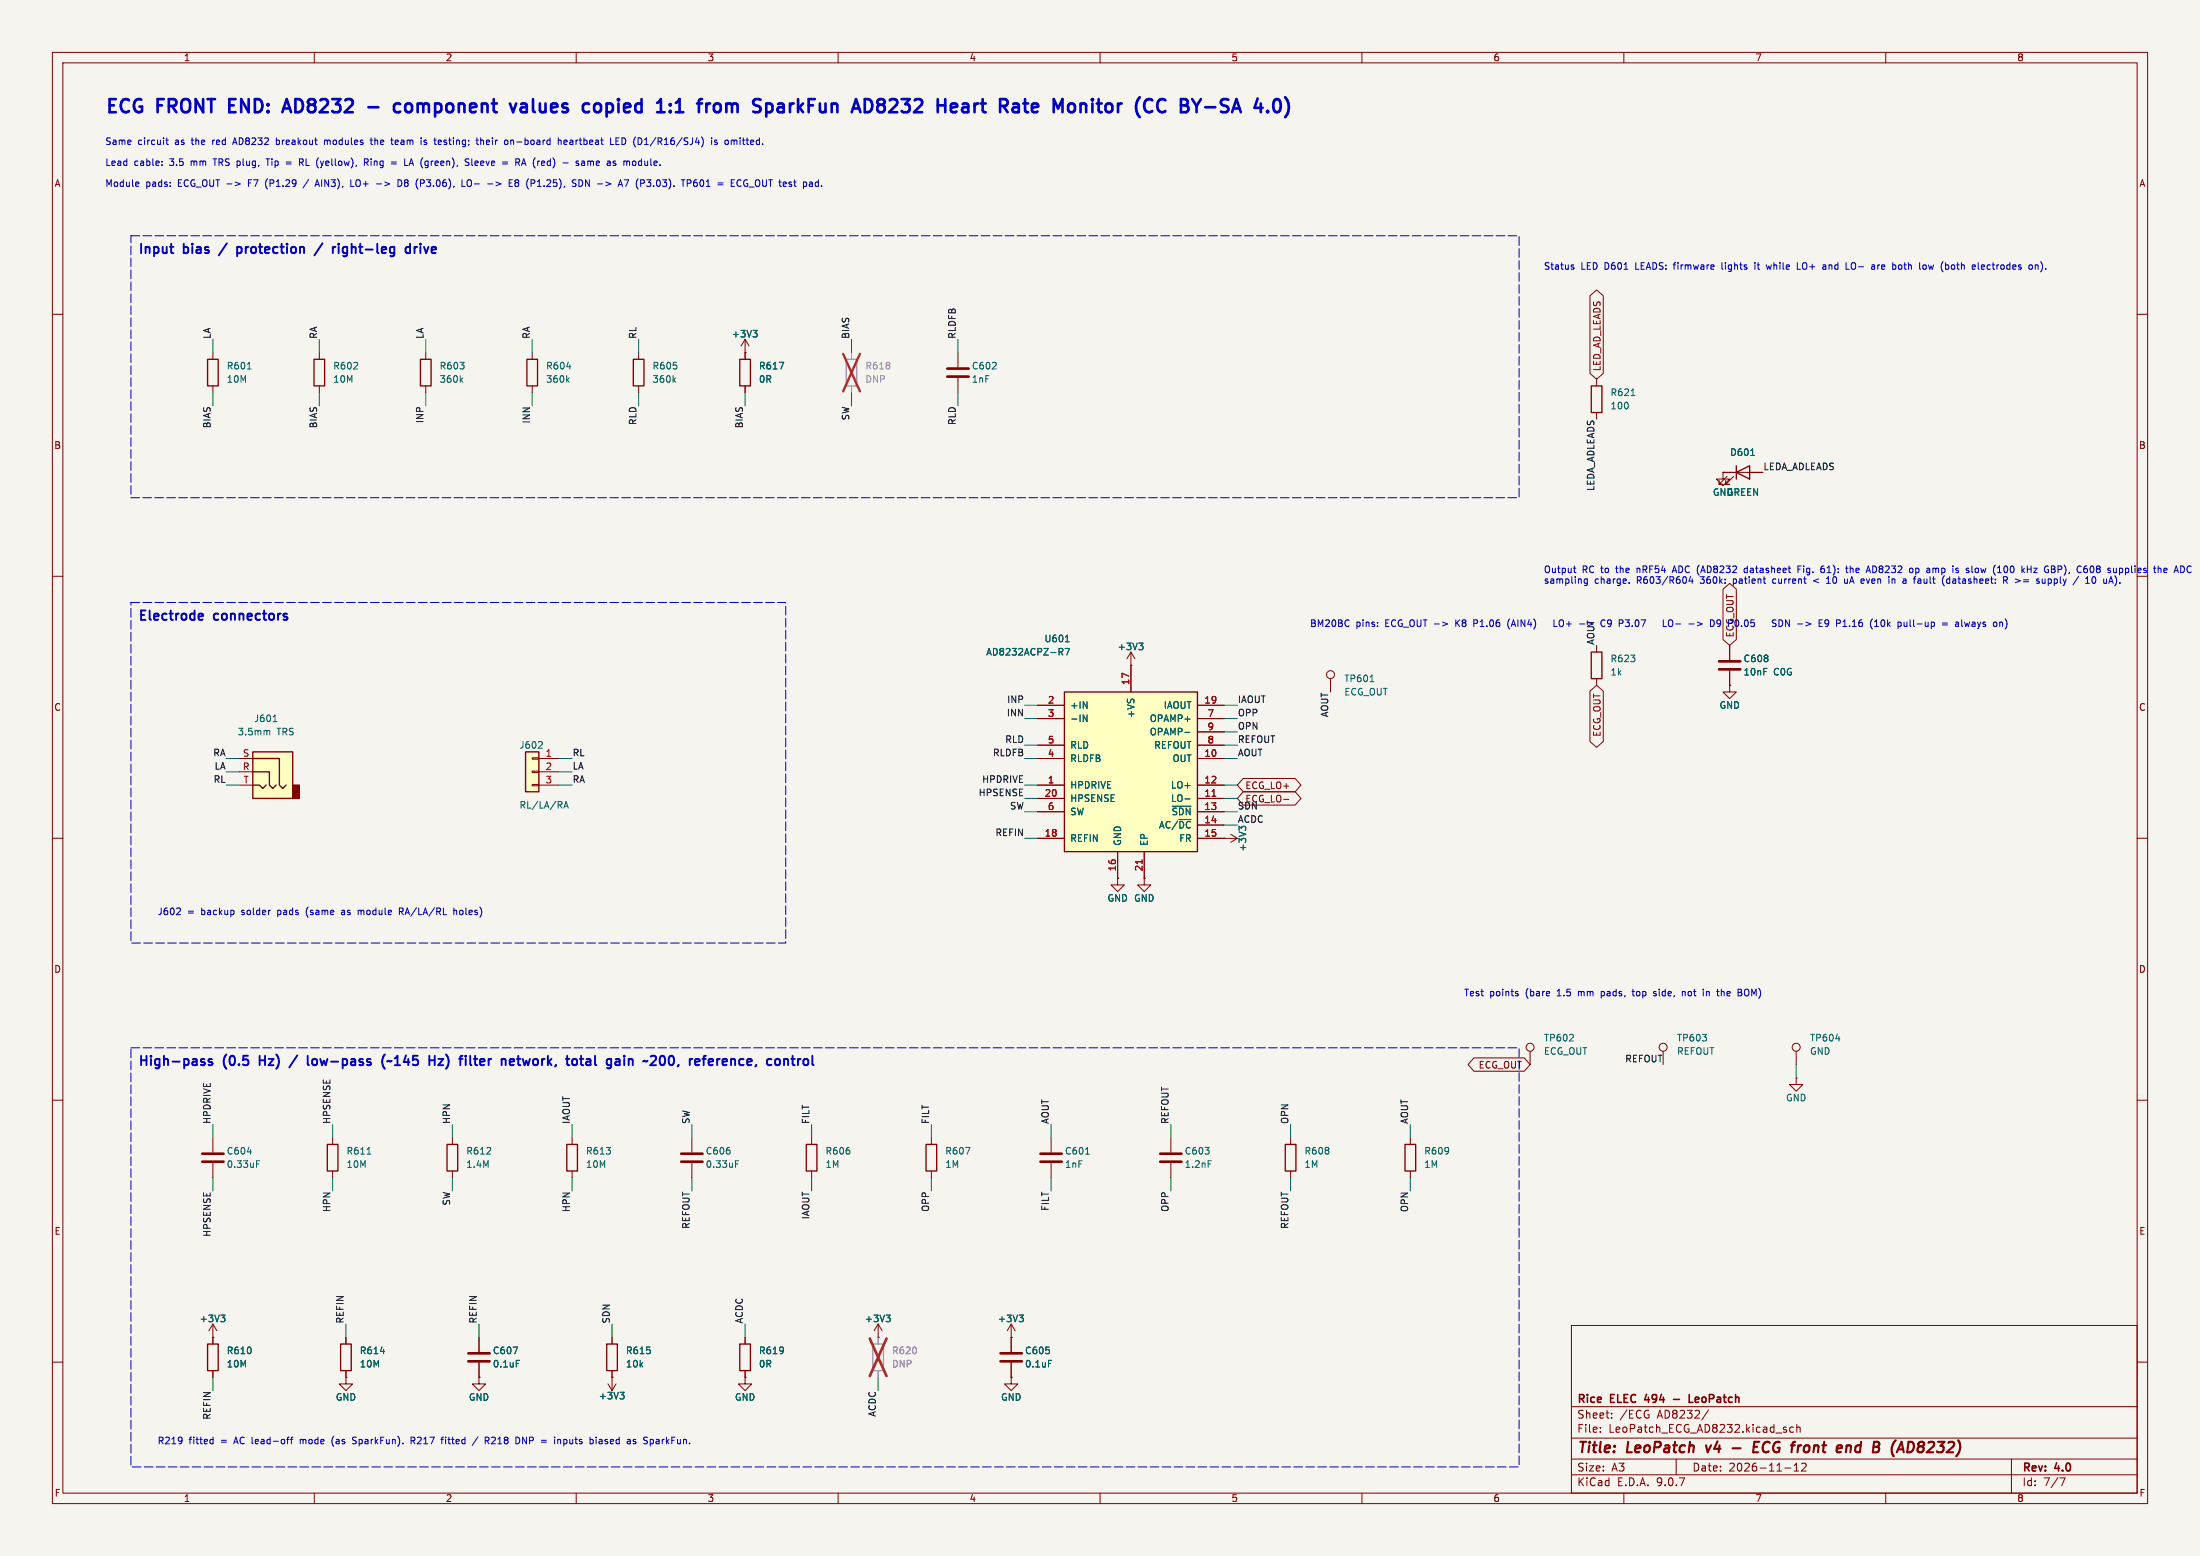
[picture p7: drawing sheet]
<svg xmlns="http://www.w3.org/2000/svg" width="420mm" height="297mm" viewBox="0 0 420 297" stroke-linecap="round" stroke-linejoin="round" font-family="sans-serif">
<path d="M0 0h420v297h-420z" fill="#f5f4ef" stroke="#f5f4ef" stroke-width=".19"/>
<g fill="none" stroke="#840000" stroke-width=".19">
<path d="M10 10h400v277h-400zM12 12h396v273h-396zM60 10v2M110 10v2M160 10v2M210 10v2M260 10v2M310 10v2M360 10v2M10 60h2M61 67.3v1.3M61 73.7v1.2"/>
<path d="M81.3 67.3v1.3M81.3 73.7v1.2M101.6 67.3v1.3M101.6 73.7v1.2M121.9 67.3v1.3M121.9 73.7v1.2M142.2 67.3h.1M142.2 64.8v3.8M142.2 73.7v1.2M142.2 64.8l-.7 1.2M142.2 64.8l.8 1.2M304.8 72.4v1.3"/>
<path d="M304.8 78.7v1.3M408 60h2M328.9 90.2v1.2h1.3l-1.3 1.3-1.2-1.3h1.2M328.9 90.2h.1M10 110h2M10 160h2M408 160h2M218.4 167.6v1.3h1.3l-1.3 1.3-1.2-1.3h1.2M218.4 167.6h.1M10 210h2M63.5 217.2v1.2M86.4 217.2v1.2"/>
<path d="M109.2 217.2v1.2M132.1 217.2v2.8M154.9 217.2v1.2M200.7 217.2v2.8M223.5 217.2v2.8M246.4 217.2v1.2M269.2 217.2v1.2M408 210h2M63.5 223.5v1.3M86.4 223.5v1.3M109.2 223.5v1.3M132.1 222v2.8"/>
<path d="M154.9 223.5v1.3M200.7 222v2.8M223.5 222v2.8M246.4 223.5v1.3M269.2 223.5v1.3M116.8 255.3v1.2M167.6 255.3h.1M167.6 252.7l-.7 1.3M167.6 252.7l.8 1.3M167.6 252.7v2.6M193 255.3v2.8M300 253h108v32h-108z"/>
<path d="M10 260h2M116.1 264.2l.7 1.2M116.8 262.9h.1M116.8 261.6v3.8M117.6 264.2l-.8 1.2M142.2 262.9v1.3h1.3l-1.3 1.2-1.2-1.2h1.2M142.2 262.9h.1M193 262.9v1.3h1.3l-1.3 1.2-1.2-1.2h1.2M193 262.9h.1M193 260.1v2.8M300 278.5h108M300 274.5h108"/>
<path d="M300 268.5h108M305.5 273.2v.2M305.5 272.5v.1M307.7 270.5v.2M307.7 269.8v.1M320 278.5v3M326.2 269.1l-1.3 1.9M340.7 272.9l.3 .1 .1 .2-.2 .2h-.3M340.7 272.4l.3 .1M342.4 272.5l-.5-.1-.2 .3 .1 .6h.6M342.5 279.7l.4-.4v1.5M343 272.5l.2-.1 .4 .1 .1 .9"/>
<path d="M343 271.9v1.5M343.9 279.4l.6-.1 .2 .1 .1 .3-.9 1.1h.9M384 278.5v6.5M408 260h2M60 285v2M110 285v2M160 285v2M210 285v2M260 285v2M300 281.5h108M310 285v2M340.7 280.2h1.2"/>
<path d="M342.5 280.8h.9M360 285v2M393.2 282.1h1l-.6 1.5"/>
</g>
<path d="M325.7 275.9l.3 1.3M330.8 276.4h1.5M334.8 276.2h.7M335.9 275.2h-1l-.2 2h.9M344.6 276l-.2 .3-.1 .5 .4 .4M352.8 275.9l.5 .1 .1 .2-.2 1M361.9 274.9a2.35 2.35 0 0 0-.4 3.1" fill="none" stroke="#840000" stroke-width=".4"/>
<path d="M314.3 266.1l-.3 1.1h.9M319.5 267.1h1.1M322.5 266.2v1.5h.7M323.8 266.7l-.2 .2v.6l.2 .2M324.3 267l-.7 .2" fill="none" stroke="#840000" stroke-width=".3"/>
<g fill="none" stroke="#006464" stroke-width=".19">
<path d="M88 72.5l.3 .5M88.3 72.1l-.4 .5M108.2 70h.8M108.3 72.5l.4 .5M108.7 72.1l-.5 .5M128.6 72.5l.4 .5M129 72.1l-.5 .5M143.8 63.1h.7l-.4 .4M144.3 63.5l.2 .3v.3l-.2 .2M148.8 69.2h.8l-.5 1.2M311.4 75.5h.7M70.1 220.3h.7"/>
<path d="M140.4 221.6h.6M140.4 222.2h.4M207.2 220.3h.8M230.6 221.6h.7M169.2 251h.7l-.4 .5M169.7 251.5l.2 .2v.4l-.2 .2M200.2 259.7h.6M118.4 265.8h.7l-.4 .4M118.9 266.2l.2 .3v.3l-.2 .2"/>
</g>
<g fill="none" stroke="#840000" stroke-width=".25">
<path d="M59.9 68.6h2.1v5.1h-2.1zM80.3 68.6h2v5.1h-2zM100.6 68.6h2v5.1h-2zM120.9 68.6h2v5.1h-2zM141.2 68.6h2.1v5.1h-2.1zM303.8 73.7h2v5h-2zM62.5 218.4h2v5.1h-2zM85.3 218.4h2.1v5.1h-2.1zM108.2 218.4h2v5.1h-2zM153.9 218.4h2.1v5.1h-2.1zM245.4 218.4h2v5.1h-2zM268.2 218.4h2.1v5.1h-2.1z"/>
<path d="M115.8 256.5h2.1v5.1h-2.1z"/>
</g>
<path d="M130 220.2h4.1M130 221.7h4.1M198.6 220.2h4.1M198.6 221.7h4.1M221.5 220.2h4.1M221.5 221.7h4.1M191 258.3h4.1M191 259.8h4.1" fill="none" stroke="#840000" stroke-width=".51"/>
<path d="M161.5 68.6h2.1v5.1h-2.1zM166.6 256.5h2.1v5.1h-2.1z" fill="none" stroke="#9c9b98" stroke-width=".25"/>
<path d="M162.6 67.3v1.3M162.6 73.7v1.2M167.6 255.3v1.2M167.6 261.6v1.3" fill="none" stroke="#9c9b98" stroke-width=".19"/>
<path d="M161 67.5l3.2 7.2M164.2 67.5l-3.2 7.2M166 255.5l3.2 7.2M169.2 255.5l-3.2 7.2" fill="none" stroke="#e12e31" stroke-width=".46"/>
<path d="M203.2 132.1h25.4v30.5h-25.4z" fill="#ffffc2"/>
<path d="M39.6 68.6h2.1v5.1h-2.1zM331.5 90.2l2.5-1.3v2.5zM331.5 88.9v2.5M203.2 132.1h25.4v30.5h-25.4zM303.8 124.5h2v5h-2zM176.8 218.4h2v5.1h-2zM65 256.5h2.1v5.1h-2.1zM141.2 256.5h2.1v5.1h-2.1z" fill="none" stroke="#840000" stroke-width=".25"/>
<g fill="none" stroke="#840000" stroke-width=".19">
<path d="M40.6 67.3v1.3M40.6 73.7v1.2M182.9 67.3v2.8M182.9 72.1v2.8M328.9 90.2h7.6M329.7 90.9l-1.5 1.6h.7h-.7v-.8M331 90.9l-1.6 1.6h.8h-.8v-.8M198.1 134.6h5.1M198.1 137.2h5.1M215.9 127h.1M215.9 124.5v7.6M215.9 124.5l-.8 1.2"/>
<path d="M215.9 124.5l.8 1.2M228.6 134.6h5.1M228.6 137.2h5.1M228.6 139.7h5.1M254 129.5v2.6M304.8 123.2v1.3M304.8 129.5v1.3M330.2 130.8v1.3h1.3l-1.3 1.3-1.3-1.3h1.3M330.2 130.8h.1M330.2 123.2v2.8M330.2 128v2.8M198.1 142.2h5.1"/>
<path d="M198.1 144.8h5.1M198.1 149.9h5.1M198.1 152.4h5.1M198.1 154.9h5.1M228.6 142.2h5.1M228.6 144.8h5.1M228.6 149.9h5.1M228.6 152.4h5.1M228.6 154.9h5.1M228.6 157.5h5.1M234.9 159.3l1.3 .7M198.1 160h5.1"/>
<path d="M213.4 167.6v1.3h1.2l-1.2 1.3-1.3-1.3h1.3M213.4 167.6h.1M213.4 162.6v5M218.4 162.6v5M228.6 160h7.6M233.7 160h.1M236.2 160l-1.3 .8M177.8 217.2v1.2M292.1 200.7v2.5M317.5 200.7v2.5M342.9 205.7v1.3h1.3l-1.3 1.3-1.3-1.3h1.3M342.9 205.7h.1"/>
<path d="M342.9 200.7v2.5M177.8 223.5v1.3M66 255.3v1.2M142.2 255.3v1.2M193 255.3h.1M193 252.7l-.7 1.3M193 252.7l.8 1.3M193 252.7v2.6M66 261.6v1.3M91.4 262.9v1.3h1.3l-1.3 1.2-1.2-1.2h1.2M91.4 262.9h.1M142.2 261.6v1.3"/>
<circle cx="254" cy="128.8" r=".76"/>
<circle cx="292.1" cy="199.9" r=".76"/>
<circle cx="317.5" cy="199.9" r=".76"/>
<circle cx="342.9" cy="199.9" r=".76"/>
</g>
<g fill="none" stroke="#006464" stroke-width=".19">
<path d="M47.2 70.4h.7M334.2 86.9h.7M202.5 124.4l.4 .6M202.7 123.8l.2 .2-.1 .3-.1 .1M203.3 123.8h.9l-.6 1.2M203.4 122.5h.7M206.8 133.9l.7 1.3v-1.3M206.8 136.5l.7 1.2v-1.2M217.4 122.8h.8l-.4 .4M218 123.2l.2 .3v.3l-.2 .2M226.2 139.8h1M261.5 130.1h.8"/>
<path d="M223.8 153.9h3.6M226.2 152.5h1M237 158.1l-.5-.4v.8M237.3 157.7l-.3 .3M237.6 157.7l.2 .3M350.4 198.3h.8M184.3 219h.9l-.6 1.3M72.6 258h.8M194.6 251h.7l-.4 .5M195.1 251.5l.2 .2v.4l-.2 .2"/>
</g>
<path d="M231.4 152h.7M218 164.1v.8" fill="none" stroke="#a90000" stroke-width=".19"/>
<path d="M180.8 70.4h4.1M180.8 71.9h4.1M328.2 126.2h4M328.2 127.8h4" fill="none" stroke="#840000" stroke-width=".51"/>
<path d="M48.3 143.5h7.6v8.9h-7.6z" fill="#ffffc2"/>
<path d="M55.9 149.9h1.2v2.5h-1.2z" fill="#840000" stroke="#840000" stroke-width=".25"/>
<path d="M48.3 143.5h7.6v8.9h-7.6zM48.3 147.3h3.1v2.6l.7 .6 .6-.6M48.3 149.9h1.2l.7 .6 .6-.6M48.3 144.8h5v5.1l.7 .6 .6-.6" fill="none" stroke="#840000" stroke-width=".25"/>
<path d="M45.7 144.8h2.6M45.7 147.3h2.6M45.7 149.9h2.6" fill="none" stroke="#840000" stroke-width=".19"/>
<path d="M51.1 139.4l.4 .2v.7M52.1 137.7h.8" fill="none" stroke="#006464" stroke-width=".19"/>
<path d="M100.3 143.5h2.6v7.6h-2.6z" fill="#ffffc2"/>
<path d="M100.3 143.5h2.6v7.6h-2.6zM39.6 256.5h2.1v5.1h-2.1z" fill="none" stroke="#840000" stroke-width=".25"/>
<g fill="none" stroke="#840000" stroke-width=".19">
<path d="M303.5 56.5l1.3-1.2 1.3 1.2v14.8l-1.3 1.1-1.3-1.1zM142.2 67.3h.1M142.2 67.3v1.3M142.2 73.7v1.2M328.9 90.2h.1M328.9 90.2h2.6M334 90.2h2.5M328.9 112.5l1.3-1.2 1.3 1.2v9.6l-1.3 1.1-1.3-1.1zM198.1 134.6h5.1M198.1 137.2h5.1M215.9 127h.1M215.9 127v5.1"/>
<path d="M228.6 134.6h5.1M228.6 137.2h5.1M228.6 139.7h5.1M303.5 131.9l1.3-1.1 1.3 1.1v9.6l-1.3 1.2-1.3-1.2zM330.2 130.8h.1M330.2 123.2v2.8M330.2 128v2.8M101.6 144.7h1.3v.2h-1.3zM101.6 147.2h1.3v.2h-1.3zM101.6 149.7h1.3v.3h-1.3zM102.9 144.8h3.8M102.9 147.3h3.8"/>
<path d="M102.9 149.9h3.8M198.1 144.8h5.1M198.1 149.9h5.1M198.1 142.2h5.1M198.1 152.4h5.1M198.1 154.9h5.1M228.6 144.8h5.1M228.6 149.9h5.1M228.6 142.2h5.1M228.6 152.4h5.1M228.6 154.9h5.1M228.6 157.5h5.1"/>
<path d="M237.3 151.1h10l1.1 1.3-1.1 1.3h-10l-1.1-1.3zM237.3 148.6h10l1.1 1.3-1.1 1.2h-10l-1.1-1.2zM245.1 152.6h.9M198.1 160h5.1M213.4 167.6h.1M213.4 162.6v5M218.4 167.6h.1M218.4 162.6v5M228.6 160h5.1M233.7 160h.1M40.6 217.2v2.8M281.4 201.9h9.6l1.1 1.3-1.1 1.3h-9.6l-1.1-1.3z"/>
<path d="M40.6 222v2.8M40.6 255.3h.1M40.6 252.7v3.8M40.6 252.7l-.7 1.3M40.6 252.7l.8 1.3M66 255.3v1.2M91.4 255.3v2.8M116.8 255.3v1.2M142.2 255.3v1.2M167.6 255.3h.1M193 255.3h.1M193 255.3v2.8"/>
<path d="M40.6 261.6v1.3M66 262.9v1.3h1.3l-1.3 1.2-1.2-1.2h1.2M66 262.9h.1M66 261.6v1.3M91.4 262.9h.1M91.4 260.1v2.8M116.8 262.9h.1M116.8 261.6v1.3M142.2 262.9h.1M142.2 261.6v1.3M193 262.9h.1M193 260.1v2.8"/>
</g>
<g fill="none" stroke="#006464" stroke-width=".19">
<path d="M143.8 63.1h.7l-.4 .4M144.3 63.5l.2 .3v.3l-.2 .2M148.8 69.2h.8l-.5 1.2M334.2 86.9h.7M202.5 124.4l.4 .6M202.7 123.8l.2 .2-.1 .3-.1 .1M203.3 123.8h.9l-.6 1.2M203.4 122.5h.7M206.8 133.9l.7 1.3v-1.3M206.8 136.5l.7 1.2v-1.2M217.4 122.8h.8l-.4 .4M218 123.2l.2 .3v.3l-.2 .2"/>
<path d="M226.2 139.8h1M103.4 141.6l.1 .2v.3l-.8 .7h.8M107.6 154.2l.5-1.2 .4 1.2M107.8 153.9h.6M223.8 153.9h3.6M226.2 152.5h1M237 158.1l-.5-.4v.8M237.3 157.7l-.3 .3M237.6 157.7l.2 .3M47.2 219.9h.8M49 222.2h.4M49 221.6h.6"/>
<path d="M42.2 251h.7l-.4 .5M42.7 251.5l.2 .2v.4l-.2 .2M72.6 258h.8M98 257.1h.8l-.5 1.3M98.6 259.7h.6M169.2 251h.7l-.4 .5M169.7 251.5l.2 .2v.4l-.2 .2M194.6 251h.7l-.4 .5M195.1 251.5l.2 .2v.4l-.2 .2M200.2 259.7h.6M118.4 265.8h.7l-.4 .4M118.9 266.2l.2 .3v.3l-.2 .2"/>
</g>
<path d="M38.6 220.2h4.1M38.6 221.7h4.1M89.4 258.3h4.1M89.4 259.8h4.1" fill="none" stroke="#840000" stroke-width=".51"/>
<g fill="none" stroke="#009600" stroke-width=".19">
<path d="M40.6 64.8v2.5M40.6 74.9v2.6M61 64.8v2.5M61 74.9v2.6M81.3 64.8v2.5M81.3 74.9v2.6M101.6 64.8v2.5M101.6 74.9v2.6M121.9 64.8v2.5M121.9 74.9v2.6M142.2 74.9v2.6M162.6 64.8v2.5"/>
<path d="M162.6 74.9v2.6M182.9 64.8v2.5M182.9 74.9v2.6M195.6 137.2h2.5M195.6 134.6h2.5M233.7 137.2h2.5M233.7 134.6h2.5M233.7 139.7h2.5M43.2 149.9h2.5M43.2 147.3h2.5M43.2 144.8h2.5M106.7 149.9h2.5"/>
<path d="M106.7 147.3h2.5M106.7 144.8h2.5M195.6 149.9h2.5M195.6 142.2h2.5M195.6 154.9h2.5M195.6 152.4h2.5M195.6 144.8h2.5M233.7 149.9h2.5M233.7 142.2h2.5M233.7 154.9h2.5M233.7 152.4h2.5M233.7 144.8h2.5"/>
<path d="M233.7 157.5h2.5M195.6 160h2.5M40.6 214.6v2.6M63.5 214.6v2.6M86.4 214.6v2.6M109.2 214.6v2.6M132.1 214.6v2.6M154.9 214.6v2.6M177.8 214.6v2.6M200.7 214.6v2.6M223.5 214.6v2.6M246.4 214.6v2.6"/>
<path d="M269.2 214.6v2.6M342.9 203.2v2.5M40.6 224.8v2.5M63.5 224.8v2.5M86.4 224.8v2.5M109.2 224.8v2.5M132.1 224.8v2.5M154.9 224.8v2.5M177.8 224.8v2.5M200.7 224.8v2.5M223.5 224.8v2.5M246.4 224.8v2.5"/>
<path d="M269.2 224.8v2.5M66 252.7v2.6M91.4 252.7v2.6M116.8 252.7v2.6M142.2 252.7v2.6M40.6 262.9v2.5M167.6 262.9v2.5"/>
</g>
<g fill="none" stroke="#0000c2" stroke-width=".36">
<path d="M43.3 46.4l-1.5 2.3M45.3 47.1v1.8M45.3 47.2l.5-.1 .3 .4M46.1 48l-.3 .3-.5-.1M61.6 46.4l-1.6 2.3M64.6 46.5v.2M64.6 47.1v1.2M65.5 48.8l.4 .1M65.8 47.1l-.4 .4v.5l.4 .3M78.3 47.2l-.5-.1-.4 .4v.5l.2 .2h.7M78.3 46.5v1.8M79.1 47.1v1.2"/>
<path d="M79.6 47.1l-.3 .1-.2 .3M80.2 46.5v.2M80.2 47.1v1.2M38.2 117.1l.5 .1 .1 .3-.9 .2M38.7 118.2l-.5 .1M40.5 202.2l-.5-.1-.2 .3 .1 .2 .6 .2v.4h-.7M49.6 201.5v1.8M49.6 202.4h1M56.8 201.4l-1.6 2.3M58.7 201.5v1.6l.3 .2M60.4 202.2l-.5-.1-.3 .4v.5l.2 .2h.6M73.5 201.3a2.06 2.06 0 0 0 0 2.7"/>
<path d="M74.8 202.5l-.3 .1-.3-.1-.3 .1M83.7 202.1h.9l-.9 1.2h.9M90.4 202.1h.7M90.7 201.5v1.6l.1 .1 .3 .1M98.7 202.1h.7M98.9 201.5v1.6l.1 .1 .4 .1M99.8 202.1l.3 1.2 .4-.8M111.9 203.1l.2 .2 .6-.1M112 202.2h.6l.1 1.1M112.7 202.5l-.6 .1-.2 .3M120 202.3l.3-.2 .4 .1 .1 1.1M128.2 201.5a1.13 1.13 0 0 1 0 1.8"/>
<path d="M129.5 203.2l-.1 .4M137.2 202.1h.2M137.9 202.7l.9-.2-.1-.3-.5-.1-.3 .3 .1 .8h.7M152.8 202.1l-.3 .1-.2 .3M153.4 202.3l.3-.2 .5 .2 .1 .7-.2 .2-.4 .1-.3-.2zM155.1 201.5v1.6l.2 .2"/>
</g>
<g fill="none" stroke="#0000c2" stroke-width=".19">
<path d="M26.3 34.7l.2 .3-.6 .2M26.4 35.5l-.1 .1M30.9 31.5v.1M30.9 30.8v.1M31.7 26.7h.4M31.8 26.3v1.1l.3 .2M44.5 27.2h.6M44.8 26.3l-.4 1.3M44.9 34.7l1 .4-1 .4M50.8 30.3h.7M50.8 34.5l-.1 .5 .1 .7M51.1 30.3v1.3"/>
<path d="M52.8 27.5l.3 .1M52.8 26.3v1.3M53.1 26.7l-.3 .1M54.6 30.9h1M54.6 31.3h1M57.2 31l.6-.1 .1-.2-.1-.3-.6-.1v1.3M57.5 31l.4 .6M58.9 34.3l-1.1 1.6M60.1 35.6l.5-1.3 .4 1.3M60.3 35.2h.6M61.9 26.9l.4-.2 .2 .2M61.9 26.7v.9"/>
<path d="M67 34.3v1.3h.6M69.6 31l.6-.1 .1-.2-.1-.3-.6-.1v1.3M69.9 31l.4 .6M70.7 26.7h.4M70.8 26.3v1.1l.3 .2M71.9 35.1h.9M74.6 26.7h.5M74.7 30.9h1M74.7 31.3h1M75 27.6h.1M75.6 26.7l-.2 .2v.5l.2 .2M76 34.3a.64 .64 0 0 1 .7 .7 .64 .64 0 0 1-.7 .6z"/>
<path d="M76 27l-.6 .2M77.2 30.3v1.3M78.1 31.6l.4-1.3 .4 1.3M78.2 31.2h.6M80.3 34.3l.6 .1M80.9 34.9l-.6 .1M81.4 26.8l-.3-.1-.2 .2 .1 .2 .4 .1v.3h-.5M83.8 26.7l.5 .2M84.2 27.5l-.4 .1M84.3 27l-.6 .2M88.2 34.3v1.3h.6M89 30.3l.5 .1"/>
<path d="M89 30.9l.4 .1 .1 .3-.2 .3h-.3M89.8 34.4l-.1-.1a.43 .43 0 0 0-.5 .4v.5a.42 .42 0 0 0 .2 .4 .42 .42 0 0 0 .4-.1M90.1 30.3v1.1l.2 .2M90.9 26.7h.4M90.9 30.7l-.2 .2v.5l.2 .2M91 26.3v1.1l.3 .2M91.3 31l-.6 .2M91.8 26.9l.1-.2 .3 .1 .1 .8M91.8 26.3v1.3M93.1 35.1h1M94.7 34.7l.9 .4-.9 .4M97.2 34.9h.4"/>
<path d="M97.5 26.9l.4-.2 .2 .2M97.5 26.7v.9M97.8 34.3h-.6v1.3h.6M98.5 34.9l-.2 .2 .1 .4 .1 .1 .4-.1 .1-.2v-.2l-.2-.2M98.5 34.9l-.2-.3 .2-.3h.3l.2 .3-.2 .3M98.5 34.9h.3M99.2 30.6l-.2-.3h-.5v1.3M99.6 31.6l.4-1.3 .4 1.3M99.7 31.2h.6M102.6 35.6h.7M102.7 34.6l-.1 .1M106.6 26.9l.2-.2 .3 .1v.8"/>
<path d="M106.6 26.3v1.3M107.7 27.2l.6-.2-.1-.2-.4-.1-.1 .2v.6h.5M109.8 34.3l.2 .1M109.9 35.1v.4M110 31.5l.3 .1M110.3 30.7l-.3 .2v.2l.3 .1M110.5 34.3a.64 .64 0 0 1 .7 .7 .64 .64 0 0 1-.7 .6zM112.2 30.9l.4-.2 .1 .2M112.2 30.7v.9M112.7 30.9v.7M112.9 30.7l-.2 .2M115.7 34.7l.9 .4-.9 .4"/>
<path d="M116.6 27.6h.6M117.6 26.9h.4M118.2 26.3h-.6v1.3h.6M119.2 34.3h.8l-.5 1.3M122 31.5h.5M122 30.8h.5M123.5 34.3h.7l-.4 .5M124.1 34.9l.1 .1-.1 .5M131.2 34.3h.5l.2 .3-.1 .3-.6 .1M133 34.3l-.4 .1a.86 .86 0 0 0 0 1.2l.5-.1v-.5l-.2-.2h-.3l-.2 .2M135.9 26.3v.1M135.9 26.7v.9"/>
<path d="M136.9 26.8l-.3-.1-.2 .2 .1 .2 .4 .1v.3h-.5M138.5 26.9v.6M139.6 34.9h.4M140.2 34.3h-.6v1.3h.6M141.5 34.4l-.4-.1-.3 .2M142.5 35h.2v.5l-.2 .1M142.7 34.4l-.3-.1-.3 .2M143 35.7h1M156.8 35.5v.1M300.1 51h.3l.1 .2-.4 .2M300.1 50.6h.3M328.7 50.1v1.1l.2 .2"/>
<path d="M335 50.1v.2M335 50.6v.8M337.2 50.6l.2 .8 .3-.6 .2 .6M343.1 50.1v1.3h.6M348.1 50.6h.4l.1 .8M348.6 51.3l-.5 .1M348.6 50.9h-.5M352.4 51.4h.6M353.6 50.2a.9 .9 0 0 0 0 1.1M357.5 50.6l.4 .1v.7M357.9 51.3l-.4 .1M357.9 50.9h-.4"/>
<path d="M358.5 50.6v.8M358.7 50.6l-.2 .2M363 50.6h-.3l-.3 .2 .1 .5 .2 .1 .3-.1M367.2 50.6h.3l.2 .2v.5l-.2 .1-.3-.1M368.2 50.6l.2 .8M371.9 50.6l.1 .2-.1 .5M372.6 50.7v.6M377.7 50.1v1.1l.1 .2M378.7 50.6l-.4 .1v.6l.4 .1M378.9 50.9l-.6 .1M387.9 50.6l.1 .2-.1 .5M388.5 50.7l.2-.1h.3l.1 .8"/>
<path d="M388.5 50.6v.8M389.6 50l.1 .2M389.7 51.6l-.1 .3M275.4 118.7l.9 .4-.9 .4M281.4 119h.4M281.8 118.3h-.4v1.3M288.2 118.1a1.46 1.46 0 0 0 0 2M296.7 118.3v1.3h.6M300.4 108.5h.4M300.5 108v1.1l.3 .2M301.6 119.1h.9M303 110.5v1l-.2 .3-.3-.1"/>
<path d="M303 110.6l-.3-.1-.3 .2 .1 .6h.5M306.4 118.4a.6 .6 0 0 0-.8 .5 .6 .6 0 0 0 .6 .7l.2-.1M307 118.4l-.1 .2 .1 .4M310.3 118.3h.8l-.5 .5h.2M310.3 119.5l.5 .1M311 111.2v.1M317.5 118.3v1.3h.6M318.6 118.5l.2-.2a.43 .43 0 0 1 .5 .4v.5a.42 .42 0 0 1-.4 .4 .42 .42 0 0 1-.4-.4zM319.4 108.9h.6M319.7 108l-.5 1.3M322.7 110l-.3 .9h.8M323 110.5v.8"/>
<path d="M324 118.7l1 .4-1 .4M328.5 118.9l-.3 .2h-.2l-.2-.2v-.3l.2-.3h.2l.3 .3a.84 .84 0 0 1-.4 1h-.2M332.5 119.5v.1M333.6 108.5h-.4l-.2 .2 .1 .5h.5M338.4 118.8l.5 .2 .2 .3-.3 .3-.5-.1M338.6 110.5l-.2 .2v.4l.2 .2M339.1 118.4l-.5-.1-.2 .1M339.6 118.3a.64 .64 0 0 1 .7 .7 .64 .64 0 0 1-.7 .6zM341.6 118.3v1.3l-.7-1.3v1.3M343.2 108.6h.5M343.8 108h-.6v1.3M347.2 110.5l-1 .4 1 .3"/>
<path d="M347.8 108.5h.3l.2 .3v.4l-.5 .1M348.2 108l-.4 .1M348.7 111.3h.7M349 110.1v1.2M350.6 119h.5M351.1 118.3h-.5v1.3M352.3 108.5h.5M352.6 109.2l.2 .1M352.7 111.2l-.2 .1h-.3M352.7 110.5v.8M353.2 108v1.3M353.6 108.5l-.4 .1"/>
<path d="M353.6 119.6h.8M357.8 108h-.3v1.3h.3M360.3 118.3v1.3M360.5 119.1l.3 .5M360.8 118.7l-.5 .5M361.2 110.6l.4-.1 .1 .2M361.2 110.5v.8M365.1 108.6v.6M365.7 109.2l.4 .1M365.7 108.5v1.2M366 119.1h.9M366.1 108.5h-.4"/>
<path d="M369.1 108.5h.3l.1 .1M372.2 110.6l-.4-.1-.2 .2 .1 .6h.5M372.2 110.1v1.2M373.3 118.8h.5l.1 .8M373.9 119l-.4 .1-.2 .2 .2 .3 .4-.1M374.5 118.3v1.1l.2 .2M375 118.7l.3 .9 .2-.6M377 109.1l.3 .2 .3-.1M377.5 118.7l.3 .9M377.6 108.5h-.3l-.3 .2M377.8 119.6l-.3 .4M378.1 118.7l-.3 .9"/>
<path d="M382.8 110.7l.4 .6M383 110.1h-.5v1.2M383 108a.68 .68 0 0 0-.5 .7 .68 .68 0 0 0 .5 .6M383.2 110.3l-.1 .4h-.6M387 108.6h.8M387.8 108v1.3M388.2 108.5h.7l-.7 .8h.7M390.4 111.2l-.2 .1h-.3M390.4 110.5v.8M391 110.5v1.3M391 111.3h.1M391.1 110.5l-.1 .1"/>
<path d="M392.9 108.7h.5M393.4 108h-.5v1.3M398.2 111.3h.7M399.5 108.1l-.1-.1a.68 .68 0 0 0-.4 .7 .68 .68 0 0 0 .4 .6l.1-.1M404 110.3l.1 .4-.1 .8M404.7 108.5h.4l.1 .2v.5l-.5 .1M413.2 108.5h.3l.2 .3-.6 .1M413.2 109.2h.4M418 108l.3 .2M418.3 109.2l-.3 .1M34.3 173.4l.2 .2-.1 .3-.7 .7h.8M58.6 173.5l-.1 .5 .1 .7"/>
<path d="M65.6 173.7l-.4 .1M65.7 174.1h-.3l-.2 .2v.2l.5 .1M68.4 173.8l.3-.1 .2 .2M76.2 174l.6-.1 .2-.2-.1-.3-.7-.1v1.3M76.5 174l.5 .6M86.6 173.9l.2-.2 .3 .1 .1 .8M86.6 173.3v1.3M289.5 189.7h.3v.2l-.4 .2M289.5 189.2l.3 .1M305.7 189.2v1.3M305.7 190l.1 .1M305.8 189.2l-.1 .1"/>
<path d="M311.6 189.2h.4M311.7 188.8v1.1l.3 .2M316.1 189.3l-.3-.1-.1 .3 .5 .3M316.2 189.9l-.2 .2-.3-.1M321.2 189.4l.1-.2 .4 .1v.8M321.2 189.2v.9M325.8 189.2v.9M326.1 189.2l-.3 .2M328.6 188.8v1.3M329 189.2l-.4 .2M332.5 189.5v.5M333.2 188.9a.9 .9 0 0 0 0 1.1"/>
<path d="M40.3 274.7l.4 .1M40.7 274.3v1.3M40.7 275.5l-.4 .1M54.7 274.7h.5M55.2 274.3l-.2 .1M55.4 274.7h.5M55.9 274.3l-.3 .2v1.1M57.3 274.7v.9M57.5 274.7l-.2 .2M63.7 274.1a1.46 1.46 0 0 0 0 2M67.3 275.5h.6M68 274.4l-.5-.1-.2 .3 .1 .3 .5 .1"/>
<path d="M78.5 275l.6-.1 .1-.2-.1-.3-.6-.1v1.3M78.8 275l.4 .6M84.2 274.7h.4M84.6 274.3l-.2 .1M85.1 274.3v.1M85.1 274.7v.9M91.2 274.3l-1 1.6M92.6 274.3h.5l.3 .3-.2 .3-.6 .1M92.9 275l.5 .6M94 274.3l-.2 .1M94.5 274.9l-.7 .7h.8M99.8 275.6v-1.3l.7 1.3"/>
<path d="M105.9 274.3v.1M107.6 275.5l.4 .1M107.6 274.7v1.3M108 274.7l-.4 .1M113.8 274.3v.1M113.8 274.7v.9M114.4 274.8h.5M114.8 275.1h-.3l-.2 .2 .1 .2 .4 .1M120.9 275.1l.5 .2v.2l-.4 .1M120.9 274.8h.5M125.7 274.7l-.4 .1M125.7 275.1h-.3l-.2 .2 .1 .2 .4 .1"/>
</g>
<g fill="none" stroke="#0000c2" stroke-width=".5">
<path d="M45 18.9h-1.2v2.5h1.2M76.4 19.9l-.7-.1-.5 .4v.7l.2 .4 .3 .1 .7-.1M78.4 19.9a.68 .68 0 0 0-1 .3v.7a.68 .68 0 0 0 1 .4M99.5 19.9l.2-.1 .7 .1 .2 .2v1.3M114.5 19.9l.2 .3v.7l-.2 .4M115.8 19.8v2.5M116.5 19.8l-.7 .1M129.5 19.3l.2-.4v2.5M138.7 20a.62 .62 0 0 1 1 .1M138.7 19.8v1.6M140.4 19.8h-.3l-.4 .3M150.8 19.8v1.6"/>
<path d="M151.5 19.8a.64 .64 0 0 0-.7 .4M170 19l.8-.1a.68 .68 0 0 1 .4 1.1l-1.5 1.4h1.6M187.2 19.8h1M187.6 18.9v2.2l.1 .2 .5 .1M202.8 18.9l-.8 1.8-.8-1.8v2.5M211.5 19.8a.68 .68 0 0 1 .9 .4v.7a.68 .68 0 0 1-.9 .5M227.6 18.9l.8 1.3M229.3 18.9l-.9 1.3M240.1 18.8l-.6 1.8h1.5M43.8 20.1h.8M53.9 21.4l.8-2.5 .9 2.5M54.1 20.7h1.2"/>
<path d="M70.3 20.5h1.9M100.6 20.3l-.9 .2a.49 .49 0 0 0-.3 .4 .49 .49 0 0 0 .3 .5l.9-.1M115.8 21.3l.7 .1M129 21.4h1.4M139.7 20.1v1.3M228.4 20.2v1.2"/>
</g>
<path d="M25 45h265v50h-265zM25 115h125v65h-125zM25 200h265v80h-265z" fill="none" stroke="#0000c2" stroke-width=".19" stroke-dasharray="1.7 .6"/>
<path d="M231.4 152h.7M218 164.1v.8" fill="none" stroke="#a90000" stroke-width=".19"/>
<path d="M167.6 255.3v1.2M167.6 261.6v1.3" fill="none" stroke="#9c9b98" stroke-width=".19"/>
<path d="M166 255.5l3.2 7.2M169.2 255.5l-3.2 7.2" fill="none" stroke="#e12e31" stroke-width=".46"/>
<g font-size="3.5" fill="#0000c2">
<text x="20" y="21.8">ECG</text>
<text x="30.2" y="21.8">FRONT</text>
<text x="44.9" y="21.8">END:</text>
<text x="56.3" y="21.8">AD8232</text>
<text x="79.4" y="21.8">component</text>
<text x="102.7" y="21.8">values</text>
<text x="117.5" y="21.8">copied</text>
<text x="132.6" y="21.8">1:1</text>
<text x="141.5" y="21.8">from</text>
<text x="153" y="21.8">SparkFun</text>
<text x="173" y="21.8">AD8232</text>
<text x="190.1" y="21.8">Heart</text>
<text x="203" y="21.8">Rate</text>
<text x="214.2" y="21.8">Monitor</text>
<text x="231" y="21.8">(CC</text>
<text x="240.5" y="21.8">BY-SA</text>
</g>
<g font-size="2.8" fill="#840000">
<text x="301" y="277.9">Title:</text>
<text x="310.6" y="277.9">LeoPatch</text>
<text x="326.6" y="277.9">v4</text>
<text x="337.1" y="277.9">ECG</text>
<text x="345.3" y="277.9">front</text>
<text x="354.7" y="277.9">end</text>
<text x="362.4" y="277.9">B</text>
<text x="366.7" y="277.9">(AD8232)</text>
</g>
<g font-size="2.5" fill="#0000c2">
<text x="26.3" y="48.6">Input</text>
<text x="35.1" y="48.6">bias</text>
<text x="46.8" y="48.6">protection</text>
<text x="62.5" y="48.6">/</text>
<text x="66.5" y="48.6">right-leg</text>
<text x="81.2" y="48.6">drive</text>
<text x="26.3" y="118.6">Electrode</text>
<text x="41" y="118.6">connectors</text>
<text x="26.3" y="203.6">High-pass</text>
<text x="42.8" y="203.6">(0.5</text>
<text x="50.3" y="203.6">Hz)</text>
<text x="60.9" y="203.6">low-pass</text>
<text x="75.9" y="203.6">(~145</text>
<text x="85.6" y="203.6">Hz)</text>
<text x="92.3" y="203.6">filter</text>
<text x="100.9" y="203.6">network,</text>
<text x="114.1" y="203.6">total</text>
<text x="122.4" y="203.6">gain</text>
<text x="130.3" y="203.6">~200,</text>
<text x="139.7" y="203.6">reference,</text>
</g>
<g font-size="2.1" fill="#840000">
<text x="301" y="268.2">Rice</text>
<text x="307.5" y="268.2">ELEC</text>
<text x="314.7" y="268.2">494</text>
<text x="324.3" y="268.2">LeoPatch</text>
<text x="301" y="273.7">File:</text>
<text x="301" y="271">Sheet:</text>
<text x="307.1" y="273.7">LeoPatch_ECG_AD8232.kicad_sch</text>
<text x="309.2" y="271">/ECG</text>
<text x="316.4" y="271">AD8232/</text>
<text x="301" y="281.1">Size:</text>
<text x="307.6" y="281.1">A3</text>
<text x="323" y="281.1">Date:</text>
<text x="330" y="281.1">2026-11-12</text>
<text x="386" y="281.3">Rev:</text>
<text x="392.4" y="281.3">4.0</text>
<text x="301" y="283.9">KiCad</text>
<text x="308.7" y="283.9">E.D.A.</text>
<text x="316.3" y="283.9">9.0.7</text>
<text x="386" y="283.9">Id:</text>
<text x="390.1" y="283.9">7/7</text>
</g>
<g font-size="1.8" fill="#840000">
<text x="35" y="11.9">1</text>
<text x="85" y="11.9">2</text>
<text x="135" y="11.9">3</text>
<text x="185" y="11.9">4</text>
<text x="235" y="11.9">5</text>
<text x="285" y="11.9">6</text>
<text x="335" y="11.9">7</text>
<text x="385" y="11.9">8</text>
<text x="10.3" y="35.9">A</text>
<text x="408.3" y="35.9">A</text>
<text x="305.8" y="71" transform="rotate(-90 305.8 71)">LED_AD_LEADS</text>
<text x="10.3" y="85.9">B</text>
<text x="408.2" y="85.9">B</text>
<text x="331.2" y="121.8" transform="rotate(-90 331.2 121.8)">ECG_OUT</text>
<text x="10.3" y="135.9">C</text>
<text x="408.2" y="135.9">C</text>
<text x="305.8" y="140.7" transform="rotate(-90 305.8 140.7)">ECG_OUT</text>
<text x="237.6" y="153.4">ECG_LO-</text>
<text x="237.6" y="150.8">ECG_LO+</text>
<text x="10.3" y="185.9">D</text>
<text x="408.2" y="185.9">D</text>
<text x="282.2" y="204.2">ECG_OUT</text>
<text x="10.3" y="235.9">E</text>
<text x="408.3" y="235.9">E</text>
<text x="10.3" y="285.9">F</text>
<text x="35" y="286.9">1</text>
<text x="85" y="286.9">2</text>
<text x="135" y="286.9">3</text>
<text x="185" y="286.9">4</text>
<text x="235" y="286.9">5</text>
<text x="285" y="286.9">6</text>
<text x="335" y="286.9">7</text>
<text x="385" y="286.9">8</text>
<text x="408.3" y="285.9">F</text>
</g>
<g font-size="1.8" fill="#0000c2">
<text x="20" y="27.8">Same</text>
<text x="26.3" y="27.8">circuit</text>
<text x="33.5" y="27.8">as</text>
<text x="36.9" y="27.8">the</text>
<text x="41" y="27.8">red</text>
<text x="45.2" y="27.8">AD8232</text>
<text x="53.6" y="27.8">breakout</text>
<text x="63" y="27.8">modules</text>
<text x="72.1" y="27.8">the</text>
<text x="76.2" y="27.8">team</text>
<text x="82" y="27.8">is</text>
<text x="84.8" y="27.8">testing;</text>
<text x="93.1" y="27.8">their</text>
<text x="98.6" y="27.8">on-board</text>
<text x="109" y="27.8">heartbeat</text>
<text x="119.2" y="27.8">LED (D1/R16/SJ4)</text>
<text x="138.9" y="27.8">is</text>
<text x="141.7" y="27.8">omitted.</text>
<text x="20" y="31.8">Lead</text>
<text x="20" y="35.8">Module</text>
<text x="25.6" y="31.8">cable:</text>
<text x="27.8" y="35.8">pads:</text>
<text x="32.5" y="31.8">3.5</text>
<text x="34.1" y="35.8">ECG_OUT -&gt;</text>
<text x="36.7" y="31.8">mm</text>
<text x="41.3" y="31.8">TRS plug,</text>
<text x="47.8" y="35.8">F7</text>
<text x="51.3" y="35.8">(P1.29</text>
<text x="51.8" y="31.8">Tip</text>
<text x="58.4" y="31.8">RL (yellow),</text>
<text x="61.3" y="35.8">AIN3),</text>
<text x="68.2" y="35.8">LO+</text>
<text x="71.2" y="31.8">Ring</text>
<text x="73.3" y="35.8">-&gt;</text>
<text x="76.5" y="31.8">=</text>
<text x="77.6" y="35.8">D8</text>
<text x="79.3" y="31.8">LA (green),</text>
<text x="81.3" y="35.8">(P3.06),</text>
<text x="90.2" y="35.8">LO-</text>
<text x="91.3" y="31.8">Sleeve</text>
<text x="98.6" y="31.8">=</text>
<text x="99.6" y="35.8">E8</text>
<text x="101.3" y="31.8">RA (red)</text>
<text x="103.2" y="35.8">(P1.25),</text>
<text x="110.7" y="31.8">-</text>
<text x="112.2" y="35.8">SDN</text>
<text x="113.5" y="31.8">same</text>
<text x="117.1" y="35.8">-&gt;</text>
<text x="119.6" y="31.8">as</text>
<text x="121.4" y="35.8">A7</text>
<text x="123" y="31.8">module.</text>
<text x="124.9" y="35.8">(P3.03).</text>
<text x="133.9" y="35.8">TP601</text>
<text x="140.9" y="35.8">=</text>
<text x="143.7" y="35.8">ECG_OUT test</text>
<text x="294.6" y="51.6">Status</text>
<text x="301.8" y="51.6">LED D601</text>
<text x="312.5" y="51.6">LEADS: firmware</text>
<text x="329.3" y="51.6">lights</text>
<text x="335.8" y="51.6">it</text>
<text x="338.3" y="51.6">while</text>
<text x="344.3" y="51.6">LO+</text>
<text x="349.4" y="51.6">and</text>
<text x="354.1" y="51.6">LO-</text>
<text x="359.2" y="51.6">are</text>
<text x="363.4" y="51.6">both</text>
<text x="368.7" y="51.6">low</text>
<text x="373" y="51.6">(both</text>
<text x="379.2" y="51.6">electrodes</text>
<text x="390.2" y="51.6">on).</text>
<text x="294.6" y="109.5">Output</text>
<text x="294.6" y="111.5">sampling</text>
<text x="302" y="109.5">RC to</text>
<text x="304.4" y="111.5">charge.</text>
<text x="308.8" y="109.5">the</text>
<text x="312.6" y="111.5">R603/R604</text>
<text x="312.9" y="109.5">nRF54</text>
<text x="320" y="109.5">ADC (AD8232</text>
<text x="324.9" y="111.5">360k:</text>
<text x="331.3" y="111.5">patient</text>
<text x="334" y="109.5">datasheet</text>
<text x="339.1" y="111.5">current</text>
<text x="344.5" y="109.5">Fig.</text>
<text x="349.1" y="109.5">61):</text>
<text x="349.8" y="111.5">10</text>
<text x="353.4" y="111.5">uA</text>
<text x="354.1" y="109.5">the</text>
<text x="356.8" y="111.5">even</text>
<text x="358.3" y="109.5">AD8232</text>
<text x="362.2" y="111.5">in</text>
<text x="365.2" y="111.5">a</text>
<text x="366.6" y="109.5">op</text>
<text x="367.5" y="111.5">fault</text>
<text x="370.1" y="109.5">amp</text>
<text x="373.1" y="111.5">(datasheet:</text>
<text x="375.3" y="109.5">is</text>
<text x="378.1" y="109.5">slow</text>
<text x="383.4" y="109.5">(100</text>
<text x="384.9" y="111.5">R &gt;=</text>
<text x="389" y="109.5">kHz</text>
<text x="391.7" y="111.5">supply</text>
<text x="393.6" y="109.5">GBP),</text>
<text x="399" y="111.5">/</text>
<text x="400" y="109.5">C608</text>
<text x="401.5" y="111.5">10</text>
<text x="405.1" y="111.5">uA).</text>
<text x="406.1" y="109.5">supplies</text>
<text x="415.1" y="109.5">the</text>
<text x="250" y="119.8">BM20BC</text>
<text x="258.9" y="119.8">pins:</text>
<text x="264.6" y="119.8">ECG_OUT -&gt;</text>
<text x="278.3" y="119.8">K8</text>
<text x="282" y="119.8">P1.06</text>
<text x="288.7" y="119.8">(AIN4)</text>
<text x="298.1" y="119.8">LO+</text>
<text x="303.2" y="119.8">-&gt;</text>
<text x="307.5" y="119.8">C9</text>
<text x="311.2" y="119.8">P3.07</text>
<text x="320.2" y="119.8">LO-</text>
<text x="325.3" y="119.8">-&gt;</text>
<text x="329.6" y="119.8">D9</text>
<text x="333.2" y="119.8">P0.05</text>
<text x="342.3" y="119.8">SDN</text>
<text x="347.2" y="119.8">-&gt;</text>
<text x="351.6" y="119.8">E9</text>
<text x="355.1" y="119.8">P1.16</text>
<text x="361.8" y="119.8">(10k</text>
<text x="367.2" y="119.8">pull-up</text>
<text x="375.9" y="119.8">=</text>
<text x="378.6" y="119.8">always</text>
<text x="30" y="174.7">J602</text>
<text x="35.8" y="174.7">=</text>
<text x="38.5" y="174.7">backup</text>
<text x="46.4" y="174.7">solder</text>
<text x="53.4" y="174.7">pads</text>
<text x="59.1" y="174.7">(same</text>
<text x="66.1" y="174.7">as</text>
<text x="69.4" y="174.7">module</text>
<text x="77.5" y="174.7">RA/LA/RL</text>
<text x="88.1" y="174.7">holes)</text>
<text x="279.4" y="190.2">Test</text>
<text x="284.4" y="190.2">points</text>
<text x="291.4" y="190.2">(bare</text>
<text x="297.5" y="190.2">1.5</text>
<text x="301.7" y="190.2">mm</text>
<text x="306.3" y="190.2">pads,</text>
<text x="312.6" y="190.2">top</text>
<text x="316.7" y="190.2">side,</text>
<text x="322.4" y="190.2">not</text>
<text x="326.6" y="190.2">in</text>
<text x="329.5" y="190.2">the</text>
<text x="333.6" y="190.2">BOM)</text>
<text x="30" y="275.7">R219</text>
<text x="36.1" y="275.7">fitted</text>
<text x="42.3" y="275.7">=</text>
<text x="45" y="275.7">AC lead-off</text>
<text x="57.9" y="275.7">mode</text>
<text x="64.2" y="275.7">(as</text>
<text x="68.4" y="275.7">SparkFun).</text>
<text x="79.7" y="275.7">R217</text>
<text x="85.8" y="275.7">fitted</text>
<text x="92" y="275.7">/</text>
<text x="94.5" y="275.7">R218</text>
<text x="100.5" y="275.7">DNP</text>
<text x="105.6" y="275.7">=</text>
<text x="108.3" y="275.7">inputs</text>
<text x="115.3" y="275.7">biased</text>
<text x="122.6" y="275.7">as</text>
<text x="126" y="275.7">SparkFun.</text>
</g>
<g font-size="1.8" fill="#0f0f0f">
<text x="40.3" y="64.8" transform="rotate(-90 40.3 64.8)">LA</text>
<text x="60.6" y="64.8" transform="rotate(-90 60.6 64.8)">RA</text>
<text x="80.9" y="64.8" transform="rotate(-90 80.9 64.8)">LA</text>
<text x="101.3" y="64.8" transform="rotate(-90 101.3 64.8)">RA</text>
<text x="121.6" y="64.8" transform="rotate(-90 121.6 64.8)">RL</text>
<text x="162.2" y="64.8" transform="rotate(-90 162.2 64.8)">BIAS</text>
<text x="182.5" y="64.8" transform="rotate(-90 182.5 64.8)">RLDFB</text>
<text x="40.3" y="81.8" transform="rotate(-90 40.3 81.8)">BIAS</text>
<text x="60.6" y="81.8" transform="rotate(-90 60.6 81.8)">BIAS</text>
<text x="80.9" y="80.9" transform="rotate(-90 80.9 80.9)">INP</text>
<text x="101.3" y="80.9" transform="rotate(-90 101.3 80.9)">INN</text>
<text x="121.6" y="81.2" transform="rotate(-90 121.6 81.2)">RLD</text>
<text x="141.9" y="81.8" transform="rotate(-90 141.9 81.8)">BIAS</text>
<text x="162.2" y="80.3" transform="rotate(-90 162.2 80.3)">SW</text>
<text x="182.5" y="81.2" transform="rotate(-90 182.5 81.2)">RLD</text>
<text x="336.5" y="89.8">LEDA_ADLEADS</text>
<text x="304.5" y="93.8" transform="rotate(-90 304.5 93.8)">LEDA_ADLEADS</text>
<text x="304.5" y="123.2" transform="rotate(-90 304.5 123.2)">AOUT</text>
<text x="192.1" y="136.8">INN</text>
<text x="192.2" y="134.3">INP</text>
<text x="236.2" y="136.8">OPP</text>
<text x="236.2" y="134.3">IAOUT</text>
<text x="253.7" y="137" transform="rotate(-90 253.7 137)">AOUT</text>
<text x="191.8" y="141.9">RLD</text>
<text x="236.2" y="139.4">OPN</text>
<text x="236.2" y="141.9">REFOUT</text>
<text x="40.6" y="144.4">RA</text>
<text x="40.7" y="149.5">RL</text>
<text x="40.9" y="147">LA</text>
<text x="109.2" y="149.5">RA</text>
<text x="109.2" y="147">LA</text>
<text x="109.2" y="144.4">RL</text>
<text x="187.4" y="149.5">HPDRIVE</text>
<text x="189.5" y="144.4">RLDFB</text>
<text x="236.2" y="144.4">AOUT</text>
<text x="186.7" y="152.1">HPSENSE</text>
<text x="192.7" y="154.6">SW</text>
<text x="236.2" y="154.6">SDN</text>
<text x="189.9" y="159.7">REFIN</text>
<text x="310.2" y="202.9">REFOUT</text>
<text x="40.3" y="214.6" transform="rotate(-90 40.3 214.6)">HPDRIVE</text>
<text x="63.2" y="214.6" transform="rotate(-90 63.2 214.6)">HPSENSE</text>
<text x="86" y="214.6" transform="rotate(-90 86 214.6)">HPN</text>
<text x="108.9" y="214.6" transform="rotate(-90 108.9 214.6)">IAOUT</text>
<text x="131.7" y="214.6" transform="rotate(-90 131.7 214.6)">SW</text>
<text x="154.6" y="214.6" transform="rotate(-90 154.6 214.6)">FILT</text>
<text x="177.5" y="214.6" transform="rotate(-90 177.5 214.6)">FILT</text>
<text x="200.3" y="214.6" transform="rotate(-90 200.3 214.6)">AOUT</text>
<text x="223.2" y="214.6" transform="rotate(-90 223.2 214.6)">REFOUT</text>
<text x="246" y="214.6" transform="rotate(-90 246 214.6)">OPN</text>
<text x="268.9" y="214.6" transform="rotate(-90 268.9 214.6)">AOUT</text>
<text x="63.2" y="231.5" transform="rotate(-90 63.2 231.5)">HPN</text>
<text x="86" y="230.2" transform="rotate(-90 86 230.2)">SW</text>
<text x="108.9" y="231.5" transform="rotate(-90 108.9 231.5)">HPN</text>
<text x="154.6" y="232.9" transform="rotate(-90 154.6 232.9)">IAOUT</text>
<text x="177.5" y="231.4" transform="rotate(-90 177.5 231.4)">OPP</text>
<text x="200.3" y="231.2" transform="rotate(-90 200.3 231.2)">FILT</text>
<text x="223.2" y="231.4" transform="rotate(-90 223.2 231.4)">OPP</text>
<text x="268.9" y="231.5" transform="rotate(-90 268.9 231.5)">OPN</text>
<text x="40.3" y="236.2" transform="rotate(-90 40.3 236.2)">HPSENSE</text>
<text x="131.7" y="234.7" transform="rotate(-90 131.7 234.7)">REFOUT</text>
<text x="246" y="234.7" transform="rotate(-90 246 234.7)">REFOUT</text>
<text x="65.7" y="252.7" transform="rotate(-90 65.7 252.7)">REFIN</text>
<text x="91.1" y="252.7" transform="rotate(-90 91.1 252.7)">REFIN</text>
<text x="116.5" y="252.7" transform="rotate(-90 116.5 252.7)">SDN</text>
<text x="141.9" y="252.7" transform="rotate(-90 141.9 252.7)">ACDC</text>
<text x="40.3" y="271.1" transform="rotate(-90 40.3 271.1)">REFIN</text>
<text x="167.3" y="270.5" transform="rotate(-90 167.3 270.5)">ACDC</text>
</g>
<g font-size="1.8" fill="#006464">
<text x="139.6" y="64.6">+3V3</text>
<text x="43.2" y="70.7">R601</text>
<text x="63.5" y="70.7">R602</text>
<text x="83.8" y="70.7">R603</text>
<text x="104.1" y="70.7">R604</text>
<text x="124.5" y="70.7">R605</text>
<text x="144.8" y="70.7">R617</text>
<text x="185.4" y="70.7">C602</text>
<text x="43.2" y="73.3">10M</text>
<text x="63.5" y="73.3">10M</text>
<text x="83.8" y="73.3">360k</text>
<text x="104.1" y="73.3">360k</text>
<text x="124.5" y="73.3">360k</text>
<text x="144.8" y="73.3">0R</text>
<text x="185.4" y="73.3">1nF</text>
<text x="307.3" y="75.8">R621</text>
<text x="307.3" y="78.3">100</text>
<text x="330.2" y="87.2">D601</text>
<text x="326.9" y="94.8">GND</text>
<text x="329.6" y="94.8">GREEN</text>
<text x="188.2" y="125.3">AD8232ACPZ-R7</text>
<text x="199.3" y="122.8">U601</text>
<text x="213.3" y="124.3">+3V3</text>
<text x="256.5" y="130.4">TP601</text>
<text x="307.3" y="126.6">R623</text>
<text x="307.3" y="129.1">1k</text>
<text x="332.7" y="126.6">C608</text>
<text x="332.7" y="129.1">10nF</text>
<text x="338.6" y="129.1">C0G</text>
<text x="204.2" y="135.5">+IN</text>
<text x="216.8" y="137.2" transform="rotate(-90 216.8 137.2)">+VS</text>
<text x="222.1" y="135.5">IAOUT</text>
<text x="256.5" y="132.9">ECG_OUT</text>
<text x="328.2" y="135.5">GND</text>
<text x="45.3" y="140.6">3.5mm</text>
<text x="48.4" y="138">J601</text>
<text x="52.9" y="140.6">TRS</text>
<text x="99.1" y="143.1">J602</text>
<text x="204.2" y="138">-IN</text>
<text x="204.2" y="143.1">RLD</text>
<text x="219.4" y="138">OPAMP+</text>
<text x="219.4" y="140.6">OPAMP-</text>
<text x="220.2" y="143.1">REFOUT</text>
<text x="204.2" y="145.6">RLDFB</text>
<text x="223.8" y="145.6">OUT</text>
<text x="99.1" y="154.5">RL/LA/RA</text>
<text x="204.2" y="150.7">HPDRIVE</text>
<text x="204.2" y="153.3">HPSENSE</text>
<text x="204.2" y="155.8">SW</text>
<text x="223.4" y="150.7">LO+</text>
<text x="223.4" y="153.3">LO-</text>
<text x="223.6" y="155.8">~{SDN}</text>
<text x="204.2" y="160.9">REFIN</text>
<text x="214.2" y="161.5" transform="rotate(-90 214.2 161.5)">GND</text>
<text x="219.3" y="161.5" transform="rotate(-90 219.3 161.5)">EP</text>
<text x="221.2" y="158.3">AC/~{DC}</text>
<text x="225" y="160.9">FR</text>
<text x="236.2" y="157.1">ACDC</text>
<text x="238.1" y="162.7" transform="rotate(-90 238.1 162.7)">+3V3</text>
<text x="211.3" y="172.3">GND GND</text>
<text x="294.6" y="199">TP602</text>
<text x="294.6" y="201.5">ECG_OUT</text>
<text x="320" y="199">TP603</text>
<text x="320" y="201.5">REFOUT</text>
<text x="345.4" y="199">TP604</text>
<text x="345.4" y="201.5">GND</text>
<text x="340.9" y="210.4">GND</text>
<text x="43.2" y="220.6">C604</text>
<text x="66" y="220.6">R611</text>
<text x="88.9" y="220.6">R612</text>
<text x="111.8" y="220.6">R613</text>
<text x="134.6" y="220.6">C606</text>
<text x="157.5" y="220.6">R606</text>
<text x="180.3" y="220.6">R607</text>
<text x="203.2" y="220.6">C601</text>
<text x="226.1" y="220.6">C603</text>
<text x="248.9" y="220.6">R608</text>
<text x="271.8" y="220.6">R609</text>
<text x="43.2" y="223.1">0.33uF</text>
<text x="66" y="223.1">10M</text>
<text x="88.9" y="223.1">1.4M</text>
<text x="111.8" y="223.1">10M</text>
<text x="134.6" y="223.1">0.33uF</text>
<text x="157.5" y="223.1">1M</text>
<text x="180.3" y="223.1">1M</text>
<text x="203.2" y="223.1">1nF</text>
<text x="226.1" y="223.1">1.2nF</text>
<text x="248.9" y="223.1">1M</text>
<text x="271.8" y="223.1">1M</text>
<text x="38" y="252.6">+3V3</text>
<text x="165" y="252.6">+3V3</text>
<text x="190.4" y="252.6">+3V3</text>
<text x="43.2" y="258.7">R610</text>
<text x="43.2" y="261.2">10M</text>
<text x="68.6" y="258.7">R614</text>
<text x="68.6" y="261.2">10M</text>
<text x="94" y="258.7">C607</text>
<text x="94" y="261.2">0.1uF</text>
<text x="119.4" y="258.7">R615</text>
<text x="119.4" y="261.2">10k</text>
<text x="144.8" y="258.7">R619</text>
<text x="144.8" y="261.2">0R</text>
<text x="195.6" y="258.7">C605</text>
<text x="195.6" y="261.2">0.1uF</text>
<text x="64" y="267.6">GND</text>
<text x="89.4" y="267.6">GND</text>
<text x="114.2" y="267.3">+3V3</text>
<text x="140.2" y="267.6">GND</text>
<text x="191" y="267.6">GND</text>
</g>
<g font-size="1.8" fill="#939391">
<text x="165.1" y="70.7">R618</text>
<text x="165.1" y="73.3">DNP</text>
<text x="170.2" y="258.7">R620</text>
<text x="170.2" y="261.2">DNP</text>
</g>
<g font-size="1.8" fill="#a90000">
<text x="215.6" y="130.9" transform="rotate(-90 215.6 130.9)">17</text>
<text x="200" y="134.4">2</text>
<text x="200" y="136.9">3</text>
<text x="229.8" y="134.4">19</text>
<text x="230.4" y="136.9">7</text>
<text x="200" y="142">5</text>
<text x="230.4" y="139.4">9</text>
<text x="230.4" y="142">8</text>
<text x="46.3" y="147.1">R</text>
<text x="46.3" y="144.5">S</text>
<text x="46.4" y="149.6">T</text>
<text x="104.1" y="144.5">1</text>
<text x="104.1" y="147.1">2</text>
<text x="104.1" y="149.6">3</text>
<text x="200" y="144.5">4</text>
<text x="200" y="149.6">1</text>
<text x="229.8" y="144.5">10</text>
<text x="229.8" y="149.6">12</text>
<text x="199.3" y="152.1">20</text>
<text x="200" y="154.7">6</text>
<text x="229.8" y="152.1">11</text>
<text x="229.8" y="154.7">13</text>
<text x="199.3" y="159.8">18</text>
<text x="229.8" y="157.2">14</text>
<text x="229.8" y="159.8">15</text>
<text x="213.1" y="166.4" transform="rotate(-90 213.1 166.4)">16</text>
<text x="218.2" y="166.4" transform="rotate(-90 218.2 166.4)">21</text>
</g>
</svg>
